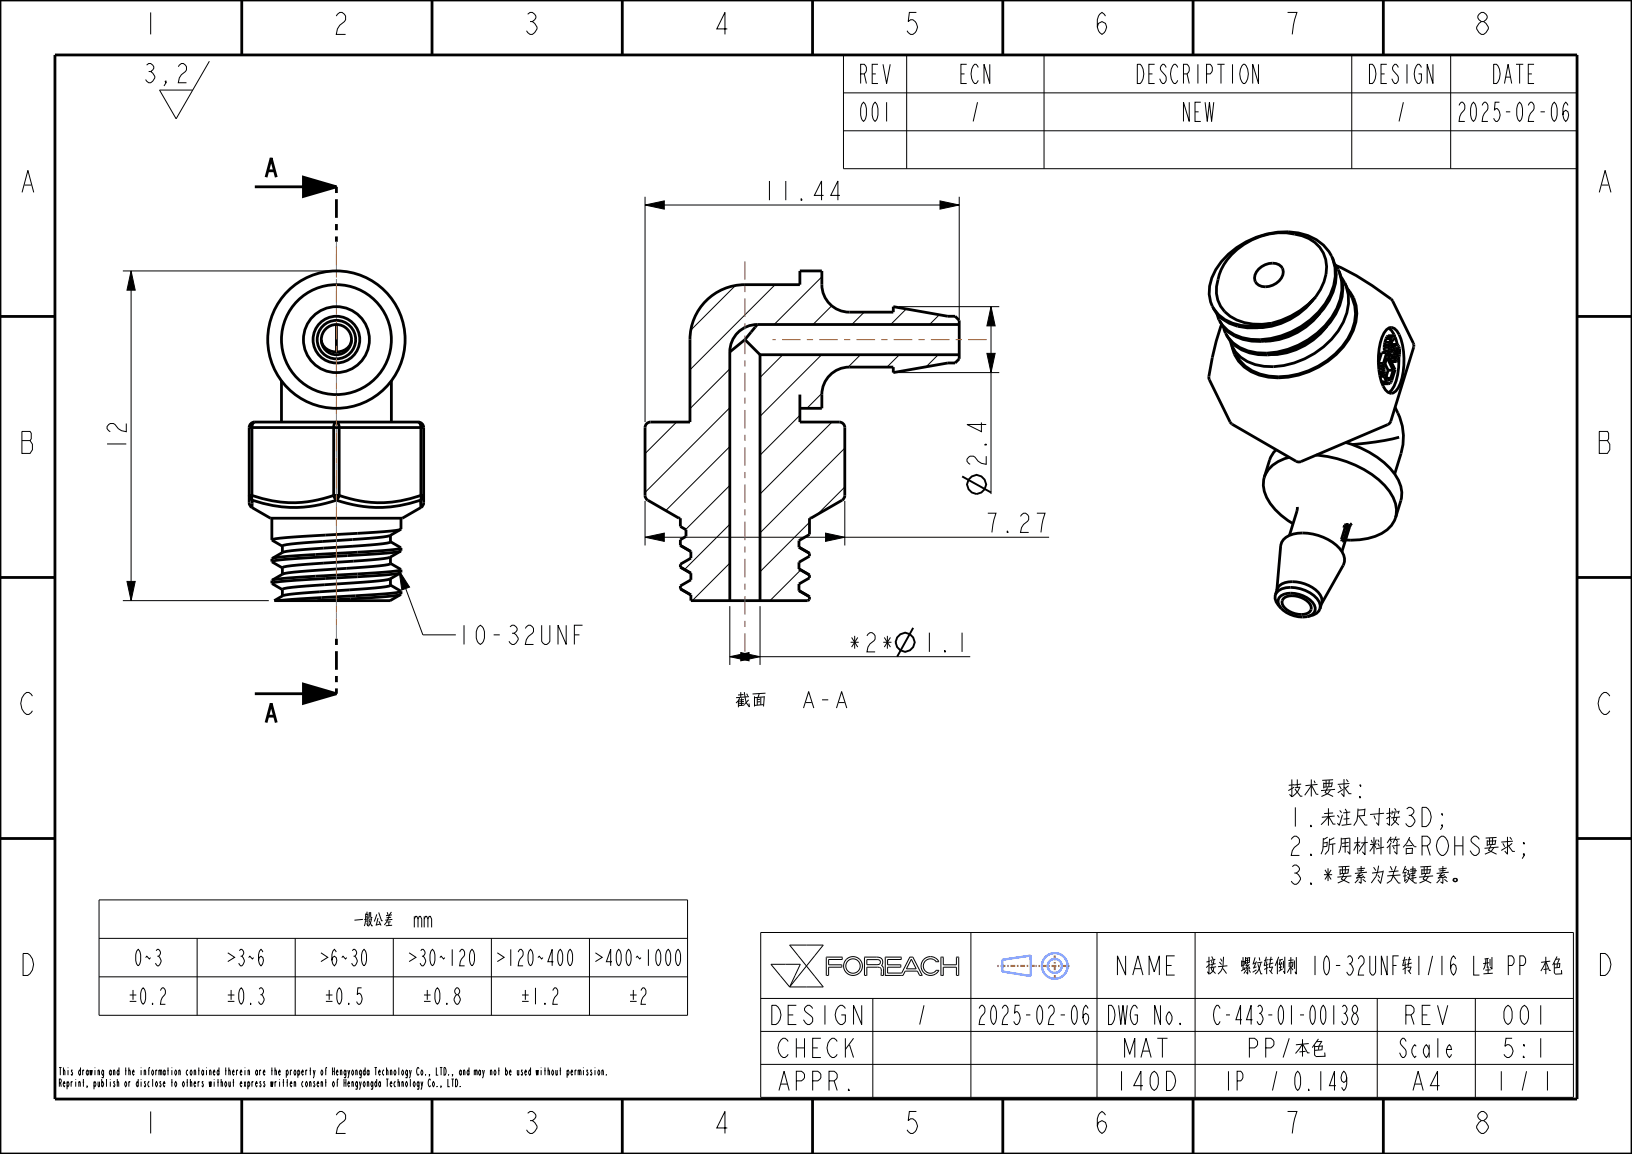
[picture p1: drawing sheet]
<svg xmlns="http://www.w3.org/2000/svg" width="297mm" height="210mm" viewBox="0 0 297 210" stroke-linecap="round" stroke-linejoin="round" font-family="sans-serif">
<g fill="none" stroke="#000" stroke-width=".18">
<path d="M26.7 11.8l.4-.2a.82 .82 0 0 1 .9 .8l-.6 .6a1.58 1.58 0 0 1 .8 1.2 1.2 1.2 0 0 1-1.1 .9l-.6-.6M27.1 13h.3M30.2 15.1l-.2-.3h.2v.3l-.4 .5M32.4 12.1l.6-.5h.4l.5 .5a1.35 1.35 0 0 1-.9 1.5l-.4 .6-.2 .9h1.5M38.1 11.1l-6 10.5-3.1-5.2h6.1M153.5 10h133.5v20.7h-133.5zM153.5 16.9h133.5M165 10v20.7M190 10v20.7M207 11.7a.96 .96 0 0 1 1 .9 2.6 2.6 0 0 1-.5 2.6h-.5zM229 11.7v3.5l-1-3.5v3.5M246 10v20.7"/>
<path d="M264 10v20.7M265.5 19.2l.4-.6h.3a1.25 1.25 0 0 1-.3 2l-.2 .6-.2 .9h1.1M285.3 19.2l-.3-.6a2.91 2.91 0 0 0 0 3.5 1.6 1.6 0 0 0 .3-1.7l-.3-.3-.4 .3-.2 .5M117.4 37.3l3.5-.7v1.5zM117.4 35.8v41M117.4 37.3h57.2M152.9 35.6h-1.7l1.3-2.7v3.5M153.5 23.8h133.5M171.1 36.6l3.5 .7-3.5 .8zM174.6 35.8v22.3M22.4 49.3h37.8M23.9 49.3l.7 3.5h-1.5z"/>
<path d="M23.9 49.3v60M133.8 52l-8.1 8.1M141.1 51.8l-15.5 15.5M149.6 50.4l-8.7 8.7M151.4 55.6l-3.4 3.5M157.3 56.8l-2.3 2.3M163.6 55.8h18.3M164.9 56.2l-2.8 2.9M170.9 57.3l-1.7 1.8M180.4 55.8l.7 3.5h-1.5zM180.4 55.8v34.1M123.1 76.8l-5.7 5.7"/>
<path d="M132.8 74.2l-15.4 15.4M132.8 67.1l-7.2 7.3M142.5 64.6l-4.2 4.1M145.6 75.6l-7.3 7.2M149.5 64.6l-11.2 11.2M149.6 71.6l-2.8 2.7M151.4 76.8l-13.1 13.1M156.6 64.6l-2.3 2.2M163.6 67.8h18.3M163.7 64.6l-2.3 2.2M170.7 64.6l-2.2 2.1M178.6 76.9v1.6l-2.6-1.3h3.5"/>
<path d="M179.6 64.3h1.5l-.7 3.5zM117.4 97.8l3.5-.8v1.5zM117.4 91.2v8.1M117.4 97.8h73.5M132.8 81.3l-11.6 11.6M132.8 95.4l-8.2 8.2M132.8 88.3l-8 8.1M147.3 95l-9 9M150.2 97l3.5 .8-3.5 .7zM153.7 81.5l-15.4 15.5M153.7 91.2v8.1M153.7 88.6l-5 5"/>
<path d="M188.7 93.4h1.5l-.6 2-.2 1.5M22.4 109.3h26.5M23.1 105.8h1.5l-.7 3.5zM72.6 103.8l1.9 3-1.4 .6zM72.6 103.8l4.4 11.7h6M103 113.8v3.5l-1.4-3.5v3.5M104.5 115.5h1M106 113.8h-1.5v3.5M132.8 119.5l3.5-.7v1.5zM132.8 119.5h43.8M132.8 110.3v10.7M132.8 102.5l-6.8 6.8"/>
<path d="M134.8 118.8l3.5 .7-3.5 .8zM138.3 110.3v10.7M145.7 103.7l-5.6 5.6M152.2 128.9l1-3 .9 3M152.6 127.9h1.1M18 163.8h107.1v21h-107.1zM18 170.8h107.1M18 177.8h107.1M35.9 170.8v14M53.7 170.8v14M71.6 170.8v14M75.4 167.3l.2-.5h.2l.3 .5v1.5"/>
<path d="M89.4 170.8v14M90.5 173.4l1.2 .8-1.2 .8M107.3 170.8v14M108.4 173.4l1.2 .8-1.2 .8M138.4 169.7h147.9v30h-147.9zM140.3 175.5h5.3l-1.9 4.1zM143.7 172h6.1l-3 3.8zM146.8 175.8l3 3.8h-6.1M146.8 175.8l-3.1 3.8M150.8 177.5v-1.5h2.4v-.4h-2.4v-1h2.4l.1-.4h-2.9v3.3h.4M157.8 174.6l2.1 .1 .3 .1v.4l-.4 .3h-2zM157.8 177.5v-1.5h1.9l.4 .1 .2 .2 .1 1.2h.4"/>
<path d="M160.8 177.5v-1.3l-.4-.5 .2-.6-.2-.7-.7-.2h-2.3l-.1 3.3h.5M164.3 177.5h.1M165.9 174.6l.8 1.7h-1.7zM166.1 174.2h-.5l-1.5 2.9h-2.6v-1.1h2.4v-.4h-2.4v-1h2.5v-.4h-2.9v3.3h3.2M166.1 174.2h.1M166.1 174.2l1.7 3.3h-.4l-.4-.8h-2.3l-.4 .8M170.4 175l-.7-.5h-.8l-.6 .5-.3 .8 .3 .8 .6 .4h.8l.7-.4M170.4 176.6h.1M170.4 175h.1M170.4 176.6h.4M170.4 175h.5l-.4-.5-.5-.3-.7-.1-.7 .1-.5 .4-.3 .5-.2 .5 .1 .7 .5 .8 1 .4 1-.2 .7-.7M170.8 176.6h.1"/>
<path d="M171.2 174.2h.5v1.4h2.4v-1.4h.4v3.3h-.4v-1.5h-2.4v1.5h-.5zM176.7 169.7v30M199.6 169.7v30M217.5 169.7v30M49.3 194.8h.3M49.5 194.3v1.4M50 195l.2-.3 .1 1M50 194.3v1.4M50.3 196.9l-.2-.1-.1 .3M50.7 195.1h.3l-.1-.4a.68 .68 0 0 0 0 1l.1-.3M50.9 196.4v.1M50.9 196.8v1"/>
<path d="M51.4 196.9h.3M51.6 196.4v1.4M52.1 195.1l.2-.4a.58 .58 0 0 1-.1 1l-.1-.4M52.1 194.7v1.4M52.1 196.9h.3M52.3 196.4v1.4M52.8 197.2h.3l-.1-.4a.68 .68 0 0 0 0 1l.1-.3M52.8 194.7v1M53.1 194.8l-.2-.1-.1 .3M53.5 197.1l.2-.3 .1 1M53.5 196.8v1M53.7 194.7a.68 .68 0 0 1 0 1 .68 .68 0 0 1 0-1z"/>
<path d="M54.2 195.1l.2-.4a.58 .58 0 0 1-.1 1l-.1-.4M54.2 194.7v1.4M54.9 195.1h.3l-.1-.4a.68 .68 0 0 0 0 1l.1-.3M55.2 196.9l-.1-.1a.68 .68 0 0 0 0 1l.1-.2M55.6 194.7v1M55.8 196.8a.68 .68 0 0 1 0 1 .68 .68 0 0 1 0-1zM55.9 194.8l-.2-.1-.1 .3M56.3 197.1l.2-.3 .1 1M56.3 194.8h.3M56.3 196.8v1M56.5 194.3v1.4M57 194.7l.2 .8-.2 .6"/>
<path d="M57.3 196.9l-.1-.1-.1 .1a.52 .52 0 0 1 0 .9l-.1-.3M57.4 194.7l-.2 .8M57.7 197.2h.3l-.1-.4a.68 .68 0 0 0 0 1l.1-.3M58.4 197.1l.2-.3 .1 1M58.4 196.8v1M58.6 194.7a.68 .68 0 0 1 0 1 .68 .68 0 0 1 0-1zM59.1 196.9h.3M59.2 194.8h.2M59.3 196.4v1.4M59.5 194.4l-.1-.1-.1 .2v1.2M60.7 196.8a.68 .68 0 0 1 0 1 .68 .68 0 0 1 0-1zM61.3 196.9h.2"/>
<path d="M61.6 196.5l-.1-.1-.1 .2v1.2M79.5 197.6l.1 .2zM80.3 197.8l-.1-.2v.4M81.5 196.4v1.4h.4M82.4 196.4v1.4M82.9 196.4h.2a1.23 1.23 0 0 1 0 1.4h-.2zM83.7 197.6l.1 .2zM99 194.8h.3M99.7 195l.2-.3 .1 1M99.7 194.3v1.4M100.6 194.7a.68 .68 0 0 1 0 1 .68 .68 0 0 1 0-1zM101.1 194.7l.1 1 .2-.3"/>
<path d="M101.4 194.7v1M101.8 194.8h.3M102 194.3v1.4M103.2 195.1l.2-.4a.58 .58 0 0 1-.1 1l-.1-.4M103.2 194.7v1.4M103.9 195.1h.3l-.1-.4a.68 .68 0 0 0 0 1l.1-.3M104.6 194.7v1M104.9 194.8l-.2-.1-.1 .3M105.2 195l.2-.3 .1 1M105.2 194.7v1M105.5 195l.2-.3v1M106.2 194.3v.1"/>
<path d="M106.2 194.7v1M107 194.8l-.1-.1-.1 .1a.52 .52 0 0 1 0 .9l-.1-.3M107.7 194.8l-.1-.1-.1 .1a.52 .52 0 0 1 0 .9l-.1-.3M108.3 194.3v.1M108.3 194.7v1M109 194.7a.68 .68 0 0 1 0 1 .68 .68 0 0 1 0-1zM109.5 195l.2-.3 .1 1M109.5 194.7v1M110.3 195.5l.1 .2zM138.4 181.7h147.9M138.4 187.7h147.9M138.4 193.7h147.9"/>
<path d="M143.4 189.5l-.5-.6a1.2 1.2 0 0 0-1.1 .9 2.11 2.11 0 0 0 .7 2.6h.4l.5-.5M158.8 181.7v18M178.2 183.5l.4-.6h.2a1.25 1.25 0 0 1-.2 2.1l-.3 .6-.1 .8h1M198 183.5l-.4-.6a2.91 2.91 0 0 0 0 3.5 1.6 1.6 0 0 0 .4-1.7l-.4-.3-.4 .3-.1 .6M222 183.5l-.3-.6a.96 .96 0 0 0-.8 .9 2.77 2.77 0 0 0 .5 2.6h.3l.3-.5M246.5 184.4a1 1 0 0 1 .7 1.2 .96 .96 0 0 1-.7 .8l-.3-.2a1.27 1.27 0 0 1 .3-1.8zM246.5 184.4a.8 .8 0 0 1-.4-.8 .8 .8 0 0 1 .6-.7 .9 .9 0 0 1 0 1.5M250.6 181.7v18M268.5 181.7v18"/>
<circle cx="155.2" cy="175.8" r="1.31"/>
<circle cx="155.2" cy="175.8" r="1.71"/>
</g>
<g fill="#000">
<path d="M55.2 32.2l6 1.8-6 1.7zM117.4 37.3l3.5-.7v1.5zM171.1 36.6l3.5 .7-3.5 .8zM23.9 49.3l.7 3.5h-1.5zM180.4 55.8l.7 3.5h-1.5zM179.6 64.3h1.5l-.7 3.5zM117.4 97.8l3.5-.8v1.5zM150.2 97l3.5 .8-3.5 .7zM23.1 105.8h1.5l-.7 3.5zM72.6 103.8l1.9 3-1.4 .6zM132.8 119.5l3.5-.7v1.5zM134.8 118.8l3.5 .7-3.5 .8z"/>
<path d="M55.2 124.5l6 1.7-6 1.8z"/>
</g>
<g fill="none" stroke="#000" stroke-width=".51">
<path d="M0 0h297v210h-297zM10 10h277v190h-277zM44 .1v10M78.6 .1v10M113.2 .1v10M147.9 .1v10M182.5 .1v10M217.1 .1v10M251.7 .1v10M46.4 34h14.8M55.2 32.2l6 1.8-6 1.7zM0 57.6h10"/>
<path d="M61.2 59.1v5M137.8 59.1l-2.2 2.7M137.8 59.1a5 5 0 0 0-5 5M137.8 59.1h36.8M221.5 57.1a6 6 0 0 0 4.5 4.3 14.8 14.8 0 0 0 15.2-6.1 8.3 8.3 0 0 0 .7-9.5 9.8 9.8 0 0 0-9.4-3.6 14.6 14.6 0 0 0-12 8.4 6 6 0 0 0 3.8 8.2 11.8 11.8 0 0 0 7.1 0M222.3 59a45.3 45.3 0 0 0-2.3 9.5M239 54.5a12.8 12.8 0 0 1-9.9 5.1M239.4 54.1a7.8 7.8 0 0 0 1.4-8.1 6.5 6.5 0 0 0-5.2-3.4 12.3 12.3 0 0 0-13.7 7.4 7 7 0 0 0 .2 5.7 8.1 8.1 0 0 0 7.6 3.3l1.7-.2M239.4 54.1a14.9 14.9 0 0 1-14.1 5.3 6.6 6.6 0 0 1-4.5-3.4M239.4 54.1a15.7 15.7 0 0 1-8 4.7M240.2 56.9a12.9 12.9 0 0 1-10 5.2M241.5 59.3a12.9 12.9 0 0 1-10.1 5.2"/>
<path d="M242.5 46.9a8.2 8.2 0 0 1-.6 7.8 15.3 15.3 0 0 1-14.1 7.4 7.2 7.2 0 0 1-5.8-3.6M242.9 48a7 7 0 0 1 1 6.5 14.8 14.8 0 0 1-13.4 9.8 8.2 8.2 0 0 1-7.1-3l-.4-.7-.3-1M243.1 48.3a44 44 0 0 1 10.3 6.5l3.8 7.7 .1 .5-4.3 13.8-.5 .5-15.7 6.7-.4 .1-.5-.2-11.8-6.8-4-8-.1-.6M243.7 49.4a8.2 8.2 0 0 1-.6 7.7 15.3 15.3 0 0 1-14.1 7.4 7.2 7.2 0 0 1-5.8-3.6M244.1 50.5a7 7 0 0 1 1 6.4 14.8 14.8 0 0 1-13.3 9.8 7.6 7.6 0 0 1-7.6-3.6l-.3-1.1M245.3 52.7a6.8 6.8 0 0 1 1 7.4 15.3 15.3 0 0 1-15.5 8.5 7.3 7.3 0 0 1-6.6-5.6M252.7 59.7a2.63 2.63 0 0 1 1.2 1.6M287 57.6h10M45.3 77.8v13.7l.2 .5 .3 .4M45.3 77.8h31.8M46.3 76.8a.82 .82 0 0 0-.5 1v12.4M46.3 76.8a1 1 0 0 0-1 1"/>
<path d="M46.3 76.8h29.8M58.5 61.9a2.52 2.52 0 0 0 2.7 2.2M64 61.9a2.52 2.52 0 0 1-2.8 2.2M76.1 76.8a1 1 0 0 1 1 1M76.1 76.8a.82 .82 0 0 1 .5 1v12.4M77.1 77.8v13.7l-.1 .5-.4 .4M132.8 64.1v45.2M135.6 61.8l2.7 2.8M135.6 61.8l-2.8 2.3M138.3 64.6v44.7M138.3 64.6h36.3M145.6 74.3h4a7.8 7.8 0 0 1 .6-5 5 5 0 0 1 4.4-2.5h8v1l9.9-1.7h1.3l.8-.8v-7l-.8-.7h-1.3l-9.9-1.8v1h-8a5 5 0 0 1-5-5v-2.5h-4v2.5h-10a10 10 0 0 0-10 10v15h-7.2a1 1 0 0 0-1 1v12.6l.5 .6 5.7 3.3h.2v1.5l1 .6v1.2l-1 .6v1"/>
<path d="M145.6 71.8v5h7.1a1 1 0 0 1 1 1v12.6l-.5 .6-5.6 3.3h-.3v3l-1.9 1.1v1.2l1.9 1.1M220 68.5h.1M250.9 66.1h.9M250.9 66.6h.8M250.9 67.1h.7M251 67.7h.7M251.1 68.1h.6M251.1 68.5h.8M251.3 69.3l.1 .2M251.4 69.5h1M251.4 69.5l.2 .2M251.6 69.7l1.1 .1"/>
<path d="M251.6 69.7h.9M251.6 67.1l.1 .6M251.7 67.7v.4M251.7 66.6l-.1 .5M251.7 68.1l.2 .4M251.8 66.1l-.1 .5M251.9 68.5l.5 1M251.9 63.2v.6M251.9 63.2h.9M251.9 63.8h.9M251.9 63.8l.1 .4M251.9 62.8v.4"/>
<path d="M251.9 62.8h.9M252 62.3l-.1 .5M252 62.3h.9M252.1 66.2l.5 1.2M252.2 61.6l-.2 .7M252.2 61.6h.9M252.3 60a1.14 1.14 0 0 1 1.9 .2 12 12 0 0 1 .6 9.6 2.13 2.13 0 0 1-1.7 1.8 2.73 2.73 0 0 1-1.7-2.2 12.9 12.9 0 0 1 .5-8.8zM252.4 69.5l.1 .2M252.4 64.2l1.5 3.1-.6 1.9-.3 .6h-.3M252.4 64.2h-1l-.6 1.9M252.4 64.2l-.6 1.9M252.4 61.3l-.2 .3"/>
<path d="M252.4 61.3h.9M252.4 64.2h.5M252.4 68.8h.7M252.5 69.7l.2 .1M252.6 64.6h.5M252.6 69.1h.4M252.6 64.7h.7M252.6 67.4l-.3 1.1M252.6 67.4h.9M252.8 63.2v.6M252.8 63.8l.1 .4M252.8 62.8v.4"/>
<path d="M252.9 64.2l.2 .4M252.9 62.3l-.1 .5M253.1 63.2h.7M253.1 64.6l.2 .1M253.1 63.7h.5M253.1 68.8l-.1 .3M253.1 65.7h.7M253.1 62.9h.8M253.1 61.6l-.2 .7M253.2 62.7l-.1 .1M253.2 62.7h.9M253.2 63.9h.3"/>
<path d="M253.2 65.8h.9M253.3 61.3l-.2 .3M253.4 65l-.1 .2M253.4 65h.9M253.4 61.9h.4M253.5 64.6l-.1 .4M253.5 61.1l.4 .3-.1 .5M253.5 61.1h-.9l-.2 .2M253.5 61.1l-.2 .2M253.5 67.4l-1.1-2.3a3.5 3.5 0 0 0 .3 4.1l.3-.1M253.5 67.4l-.4 1.4M253.6 64.5h.8"/>
<path d="M253.6 63.7l-.1 .2M253.8 64.2h.7M253.8 61.9l-.2-.2a1.45 1.45 0 0 0-.5 1.4 .73 .73 0 0 0 .3 1l.1-.2M253.8 63.2l-.2 .5M253.8 65.7l.3 .1M253.9 63.8h.6M253.9 61.4l.4 1.3M253.9 62.9l-.1 .3M254 65.2l-.2 .5M254 65.2h-1v.2M254 65.2h.2M254 63.6h.4"/>
<path d="M254.1 62.7l-.2 .2M254.1 63.4l.1-.1 .1 .1M254.1 63.4h.2M254.1 63.4l-.1 .2a1.08 1.08 0 0 1-.7 1.1M254.3 65l-.1 .2M254.3 62.7h-1.1M254.3 62.7h-.2M254.3 62.7a2.68 2.68 0 0 1-.2 3.1M254.3 63.4l.1 .2M254.4 75.2a10 10 0 0 1 .6 7.3l-1.2 3.8M254.4 63.6l.1 .2M254.4 64.5l-.1 .5"/>
<path d="M254.5 64.2l-.1 .3M254.5 63.8v.4M254.6 65.1a10.1 10.1 0 0 1-1.3 5.9l-.6 .4M254.6 79.6l-4.3 .8-4.2 .5M45.8 92.4l3.4 1.9h24l3.4-1.9M45.8 90.2l.1 .8M45.8 90.2a21.6 21.6 0 0 0 14.9 0M45.8 90.2h-.5l.3 .6 .3 .2M45.9 91l-.1 1.4M45.9 91a22.9 22.9 0 0 0 15.3 0M60.7 90.2v-12.7a.57 .57 0 0 1 .7-.6l.2 .3 .1 .6v12.4M60.7 90.2l.5 .8"/>
<path d="M60.7 90.2h1M61.2 91a22.9 22.9 0 0 0 15.3 0M61.7 90.2a21.6 21.6 0 0 0 14.9 0M61.7 90.2l-.5 .8M71.1 98.6a17 17 0 0 1-5.2 .7l-12.8 .9a5.6 5.6 0 0 0-3.6 1.4M71.1 97.4v1.2M71.1 98.6l1.9 1.1a3.4 3.4 0 0 1-1.9 .4l-17.1 1-3.5 .3-1 .2M72.9 96.3l-.9 .2-3.5 .3-16.3 1-2 .2-.7 .3 1.9 1.1M72.9 96.3l-2 1.2-1.2 .2-16.7 1.3a2.23 2.23 0 0 0-1.6 .4v1.1M73 96.3h-.1M76.5 91l.1 1.4M76.6 90.2l-.1 .8"/>
<path d="M76.6 90.2h.5l-.1 .3-.5 .5M123.8 99.2l1.9 1.2M123.8 99.2l1.9 1.1v1.3l-1.9 1.1v.5M236.1 92.3l-.1 .7M244.1 98.2l.1 .2h.5M244.1 98.2h.5M244.6 98.2l.1 .2M244.7 95.6l-.1 .4h.4M244.7 95.6h.5M244.8 96l-.7 2.2M245 96l.3-.1-.7 2.3M245.2 95.6l-.2 .4"/>
<path d="M245.4 95.4l.2 .3-.9 2.7M245.4 95.4l-.2 .2M245.4 95.4l-.7 .2M246 95.3l-.4 .6M0 105.1h10M49.5 101.6v.1M49.5 105.6h.1M51.4 103.3v1.2M51.4 107.3v1.1M71.1 105.3v1.2a2.6 2.6 0 0 1-1.8 .4l-16.6 1.3a4.6 4.6 0 0 0-2.8 1.1h21.2M71.1 101.4v1.2a3.8 3.8 0 0 1-2.1 .4l-15.6 1.1a6 6 0 0 0-3.9 1.5M71.1 109.3h.1"/>
<path d="M71.1 106.5l1.9 1.1a2.72 2.72 0 0 1-1.8 .4l-20.5 1.3M71.1 102.5l1.9 1.2-1 .2-2.1 .2-15.9 1-3.5 .3-1 .2M72.9 100.3a63.1 63.1 0 0 1-9.7 .8 131.7 131.7 0 0 0-13.5 1l-.2 .2 1.9 1M72.9 104.2l-.9 .2-3.6 .4-16.2 .9a7.2 7.2 0 0 0-2.7 .5l1.9 1.1M72.9 108.2a56.7 56.7 0 0 1-9.1 .8l-6 .3M72.9 104.2l-1.9 1.2a45.7 45.7 0 0 1-8.3 .8l-9.5 .7a2.91 2.91 0 0 0-1.8 .4M72.9 100.3l-1.9 1.1-1.2 .3-16.7 1.2a2.56 2.56 0 0 0-1.7 .4M72.9 108.2l-1.9 1.1M73 104.2h-.1M73 108.1l-.1 .1M73 100.2l-.1 .1M123.8 107.1l1.9 1.2"/>
<path d="M123.8 103.2l1.9 1.1M123.8 107.1l1.9 1.1v1.1h21.3l.3-.2v-.5M123.8 103.2l1.9 1.1v1.2l-1.9 1.1v.5M145.4 107.5l1.9 1.1M147.3 104.6v.1M147.3 100.6v.1M147.3 104.7v.5l-1.9 1.1v1.2l1.9 1.1M147.3 100.7v.5l-1.9 1.1v1.2l1.9 1.2M233.2 110.7a1.52 1.52 0 0 1-.5-1.7 1.52 1.52 0 0 1 1.5-1 5.2 5.2 0 0 1 5 2.1 1.43 1.43 0 0 1-1.2 2.1M233.2 110.7a5.5 5.5 0 0 0 4.8 1.5M233.2 110.7a2.33 2.33 0 0 1-.9-2.8 4.2 4.2 0 0 1 4.4-.8 4.7 4.7 0 0 1 3.6 3 1.77 1.77 0 0 1-1.7 2l-.6 .1M287 105.1h10"/>
<path d="M46.4 126.2h14.8M55.2 124.5l6 1.7-6 1.8zM0 152.6h10M287 152.6h10M44 200.1v10M78.6 200.1v10M113.2 200.1v10M147.9 200.1v10M182.5 200.1v10M217.1 200.1v10M251.7 200.1v10"/>
<circle cx="61.2" cy="61.8" r="10"/>
<circle cx="61.2" cy="61.8" r="4.3"/>
<circle cx="61.2" cy="61.8" r="3.5"/>
</g>
<g fill="none" stroke="#36f" stroke-width=".38">
<path d="M187.6 173.9v3.7l-5.2-.8v-2.1l5.2-.8"/>
<circle cx="192" cy="175.8" r="2.34"/>
<circle cx="192" cy="175.8" r="1.29"/>
</g>
<path d="M181.5 175.8h6.8M191.9 173.3l.1 5M194.6 175.8h-6.2" fill="none" stroke="#c66" stroke-width=".38" stroke-dasharray=".3 .3 .9 .3" stroke-linecap="butt"/>
<path d="M61.2 34v10M61.2 116.2v10" fill="none" stroke="#000" stroke-width=".51" stroke-dasharray="1.1 1.1 3.4 1.1" stroke-linecap="butt"/>
<path d="M61.2 44v15.1M61.2 64.1v52.1" fill="none" stroke="#7c7c85" stroke-width=".18" stroke-dasharray="1.1 1.1 3.4 1.1" stroke-linecap="butt"/>
<g fill="none" stroke="#000" stroke-width=".35">
<path d="M175.1 86.7l5.3 2.9M166.2 114.3l-2.9 5.2"/>
<circle cx="177.7" cy="88.2" r="1.72"/>
<circle cx="164.7" cy="116.9" r="1.72"/>
</g>
<!-- layer: 02___PRT_ALL_AXES -->
<g fill="none" stroke="#000" stroke-width=".51">
<path d="M229.1 49a3.1 3.1 0 0 1 4.1-.5 1.85 1.85 0 0 1-.4 2.6 3.1 3.1 0 0 1-4.1 .5 1.85 1.85 0 0 1 .4-2.6zM244.7 51.5a11.9 11.9 0 0 1 2 5.6 11.2 11.2 0 0 1-5.2 8.5 14.6 14.6 0 0 1-12.2 2.5 7.6 7.6 0 0 1-5.1-5M51.2 69.3v7.5M71.2 69.3v7.5M253.9 74.1l.5 1.1M49.5 94.3v4M73 94.3v2M73 99.7v.5M230.1 86.8a6.1 6.1 0 0 0 2 5.9l1 1.1 2.2 1.5M232.3 81.8l-.5 .5-.6 .9-1.1 3.6M234.6 83.2a5.9 5.9 0 0 0-4.5 3.6M236 93l-1.3 4.4"/>
<path d="M239.5 82.8a19.9 19.9 0 0 1 12.5 5.5 6.1 6.1 0 0 1 2 5.9M244.9 80.5a17.3 17.3 0 0 1 8.9 5.8 5.6 5.6 0 0 1 1.1 4.8l-.9 3.1M245.6 95.9l-1.4 4.5M254 94.2a6.1 6.1 0 0 1-5.1 3.8l-1.5 .2-2.5 .1M49.5 101.7v.5M49.5 105.6v.6M73 103.7v.5M73 107.6v.5M232.1 108.3a2.6 2.6 0 0 1 3.1-2.5 6.4 6.4 0 0 1 5.1 2.4 2.32 2.32 0 0 1-.1 2.6M232.4 107.4l.7-8a2.61 2.61 0 0 1 2.3-2.2 9.1 9.1 0 0 1 8.8 3.2 2.39 2.39 0 0 1 .2 2.5l-3.9 7M233.5 109a3.5 3.5 0 0 1 4.2 .3 1.41 1.41 0 0 1 .7 2 3.5 3.5 0 0 1-4.2-.3 1.41 1.41 0 0 1-.7-2z"/>
<circle cx="61.2" cy="61.8" r="12.5"/>
<circle cx="61.2" cy="61.8" r="6"/>
<circle cx="61.2" cy="61.8" r="2.75"/>
</g>
<path d="M61.2 44.9v68.8M179.6 61.8h-39M135.6 118.6v-71" fill="none" stroke="#963" stroke-width=".18" stroke-dasharray="1.1 1.1 3.4 1.1" stroke-dashoffset="2.3" stroke-linecap="butt"/>
<g font-size="5.2">
<text x="26.1" y="6.3">1</text>
<text x="60.7" y="6.3">2</text>
<text x="95.4" y="6.3">3</text>
<text x="130" y="6.3">4</text>
<text x="164.6" y="6.3">5</text>
<text x="199.2" y="6.3">6</text>
<text x="233.9" y="6.3">7</text>
<text x="268.5" y="6.3">8</text>
<text x="3.8" y="35">A</text>
<text x="290.8" y="35">A</text>
<text x="3.8" y="82.5">B</text>
<text x="290.8" y="82.5">B</text>
<text x="3.8" y="130">C</text>
<text x="290.8" y="130">C</text>
<text x="3.8" y="177.5">D</text>
<text x="290.8" y="177.5">D</text>
<text x="26.1" y="206.3">1</text>
<text x="60.7" y="206.3">2</text>
<text x="95.4" y="206.3">3</text>
<text x="130" y="206.3">4</text>
<text x="164.6" y="206.3">5</text>
<text x="199.2" y="206.3">6</text>
<text x="233.9" y="206.3">7</text>
<text x="268.5" y="206.3">8</text>
</g>
<g font-size="4.6">
<text x="156.8" y="15.2">REV</text>
<text x="175.1" y="15.2">ECN</text>
<text x="209.2" y="15.2">DESCRIPTION</text>
<text x="250.2" y="15.2">DESIGN</text>
<text x="272.3" y="15.2">DATE</text>
<text x="156.8" y="22.1">001</text>
<text x="176.7" y="22.1">/</text>
<text x="215.6" y="22.1">NEW</text>
<text x="254.2" y="22.1">/</text>
<text x="267.5" y="22.1">2025-02-06</text>
<text x="47.9" y="32.2">A</text>
<text x="138.5" y="36.4">11.44</text>
<text x="23" y="82.3" transform="rotate(-90 23 82.3)">12</text>
<text x="179.5" y="85.2" transform="rotate(-90 179.5 85.2)">2.4</text>
<text x="179" y="96.9">7.27</text>
<text x="83" y="117.3">10-32UNF</text>
<text x="154.1" y="118.6">*2*</text>
<text x="167.6" y="118.6">1.1</text>
<text x="47.9" y="131.5">A</text>
<text x="234.2" y="145.2">技术要求:</text>
<text x="234.2" y="150.4">1.未注尺寸按3D;</text>
<text x="234.2" y="155.7">2.所用材料符合ROHS要求;</text>
<text x="234.2" y="160.9">3.*要素为关键要素。</text>
<text x="204" y="177.4">NAME</text>
<text x="218.2" y="177.4">接头 螺纹转倒刺 10-32UNF转1/16 L型 PP 本色</text>
<text x="141.8" y="186.4">DESIGN</text>
<text x="167" y="186.4">/</text>
<text x="180.1" y="186.4">2025-02-06</text>
<text x="202.9" y="186.4">DWG No.</text>
<text x="223.8" y="186.4">C-443-01-00138</text>
<text x="256.2" y="186.4">REV</text>
<text x="274" y="186.4">001</text>
<text x="143" y="192.4">CHECK</text>
<text x="205.2" y="192.4">MAT</text>
<text x="227.3" y="192.4">PP /本色</text>
<text x="255.5" y="192.4">Scale</text>
<text x="274" y="192.4">5:1</text>
<text x="143" y="198.4">APPR.</text>
<text x="204" y="198.4">140D</text>
<text x="223" y="198.4">IP</text>
<text x="230.9" y="198.4">/</text>
<text x="236.3" y="198.4">0.149</text>
<text x="257.3" y="198.4">A4</text>
<text x="272.4" y="198.4">1</text>
<text x="276.6" y="198.4">/ 1</text>
</g>
<g font-size="3.9">
<text x="133.7" y="128.9">截面</text>
<text x="145.7" y="128.9">A-A</text>
<text x="63.3" y="168.8">一般公差</text>
<text x="77.1" y="168.8">mm</text>
<text x="24.9" y="175.8">0~3</text>
<text x="41.4" y="175.8">＞3~6</text>
<text x="58.5" y="175.8">＞6~30</text>
<text x="75" y="175.8">＞30~120</text>
<text x="91.5" y="175.8">＞120~400</text>
<text x="109.3" y="175.8">＞400~1000</text>
<text x="23.5" y="182.8">±0.2</text>
<text x="41.4" y="182.8">±0.3</text>
<text x="59.2" y="182.8">±0.5</text>
<text x="77.1" y="182.8">±0.8</text>
<text x="94.9" y="182.8">±1.2</text>
<text x="114.1" y="182.8">±2</text>
</g>
<g font-size="1.8">
<text x="10.6" y="195.7">This drawing and the information contained therein are the property of</text>
<text x="10.6" y="197.8">Reprint, publish or disclose to others without express written consent of</text>
<text x="60.3" y="195.7">Hengyongda Technology Co., LTD., and may not be used without permission.</text>
<text x="62.4" y="197.8">Hengyongda Technology Co., LTD.</text>
</g>
</svg>
